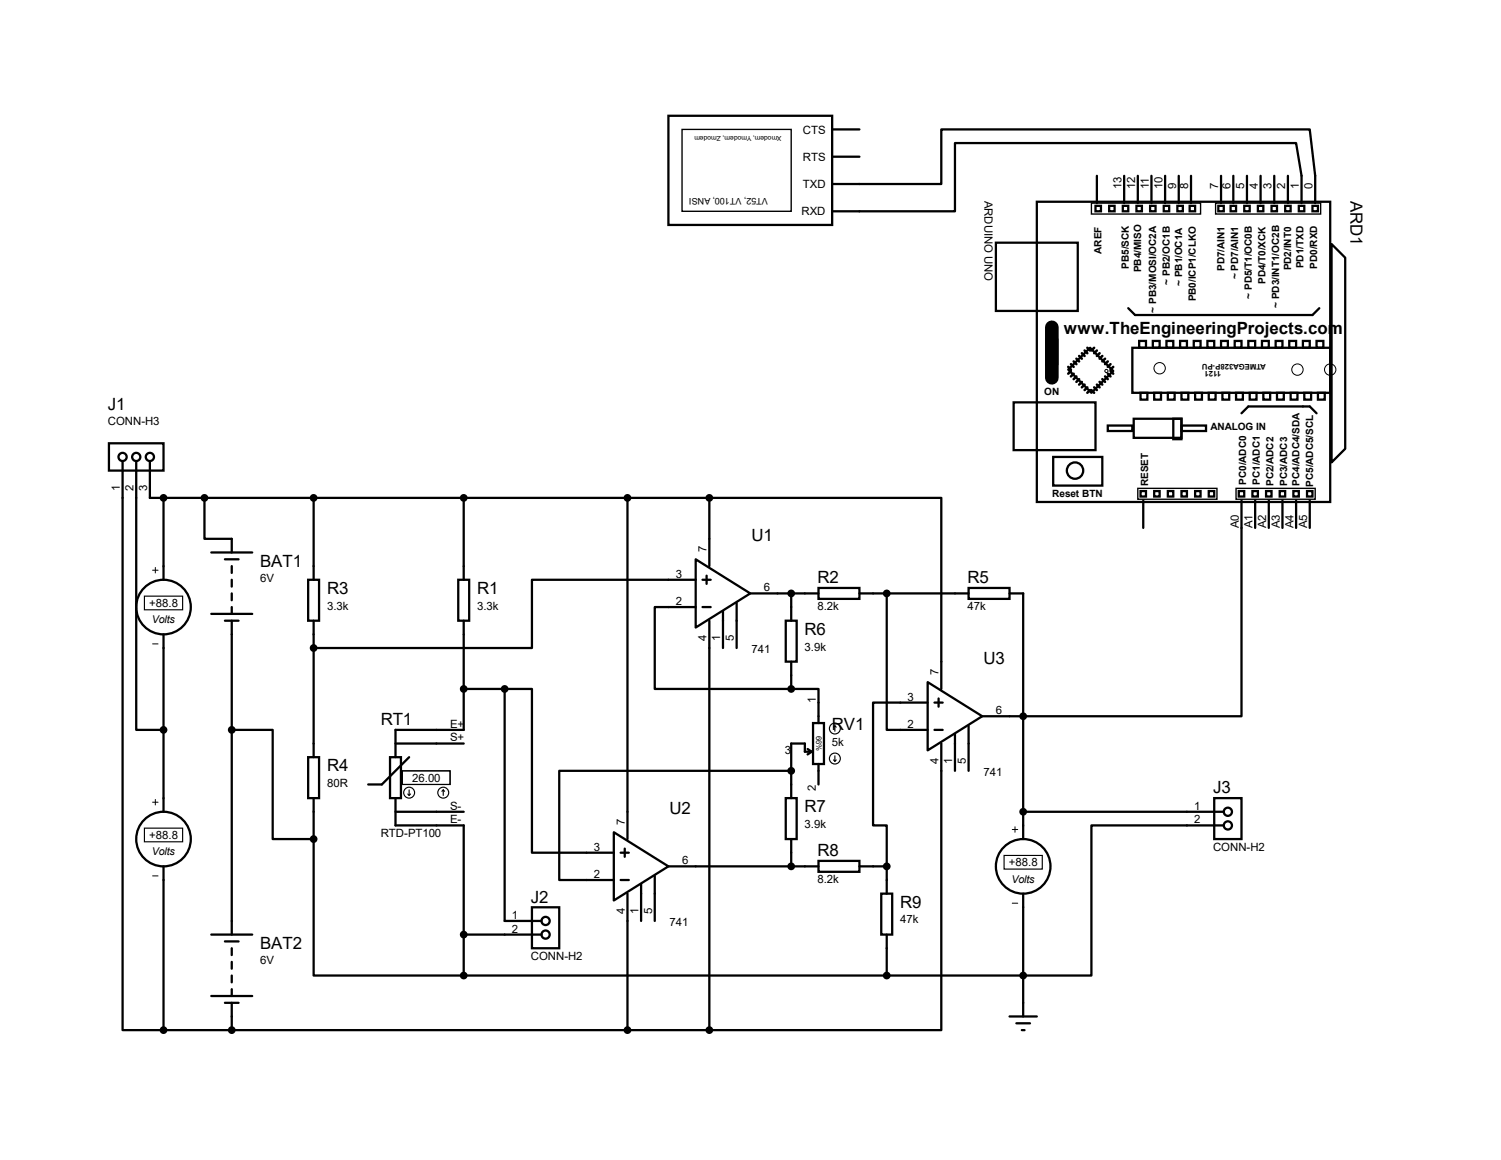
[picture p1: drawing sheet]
<svg xmlns="http://www.w3.org/2000/svg" width="279mm" height="216mm" viewBox="0 0 279 216" stroke-linecap="round" stroke-linejoin="round" font-family="sans-serif">
<g fill="none" stroke="#000" stroke-width=".42">
<path d="M124.4 21.5h30.5v20.4h-30.5zM154.9 34.2h20.3v-10.1h68.6l1 8.6v5.1M154.9 29.2h5.1M154.9 24.1h5.1M193 37.5h54.6v55.9h-54.6zM203.9 38.3h1v1h-1zM204.2 32.7v5.1M206.5 38.3h1v1h-1zM209 38.3h1v1h-1zM209.3 32.7v5.1M211.5 38.3h1.1v1h-1.1zM211.8 32.7v5.1"/>
<path d="M214.1 38.3h1v1h-1zM214.3 32.7v5.1M216.6 38.3h1v1h-1zM216.9 32.7v5.1M219.2 38.3h1v1h-1zM219.4 32.7v5.1M221.4 38.3h1.1v1h-1.1zM221.7 32.7v5.1M226.8 38.3h1v1h-1zM227.3 32.7v5.1M229.1 38.3h1v1h-1zM229.6 32.7v5.1"/>
<path d="M231.6 38.3h1v1h-1zM232.1 32.7v5.1M234.1 38.3h1.1v1h-1.1zM234.7 32.7v5.1M236.7 38.3h1v1h-1zM237.2 32.7v5.1M239.2 38.3h1v1h-1zM239.7 32.7v5.1M241.8 38.3h1v1h-1zM242.3 37.8v-5.1l-1-6.1h-63.5v12.7h-22.9M244.3 38.3h1v1h-1zM185.4 45.2h15.2v12.7h-15.2z"/>
<path d="M210 57.4l1.3 1.2h33l1.3-1.2M247.9 45.4l2.5 2.6v35.5l-2.5 2.6zM188.7 74.9h15.2v8.9h-15.2zM194.8 63.2h2v4.6h-2zM202.9 64.7l4.3 4.3-4 4.1-4.4-4.3zM206.2 79.2h4.6v1h-4.6zM210.8 64.7h36.8v8.4h-36.8zM211 77.9h8.9v3.6h-8.9zM212 63.5h1.3v1.2h-1.3zM212.3 73.1h1.3v1.3h-1.3zM214.6 63.5h1.3v1.2h-1.3zM214.8 73.1h1.3v1.3h-1.3z"/>
<path d="M217.1 63.5h1.3v1.2h-1.3zM217.4 73.1h1.3v1.3h-1.3zM218.4 77.9h1.5v3.8h-1.5zM219.7 63.5h1.2v1.2h-1.2zM219.9 73.1h1.3v1.3h-1.3zM219.9 79.2h4.6v1h-4.6zM222.2 63.5h1.3v1.2h-1.3zM222.5 73.1h1.2v1.3h-1.2zM224.7 63.5h1.3v1.2h-1.3zM225 73.1h1.3v1.3h-1.3zM227.3 63.5h1.3v1.2h-1.3zM227.5 73.1h1.3v1.3h-1.3z"/>
<path d="M229.8 63.5h1.3v1.2h-1.3zM230.1 73.1h1.3v1.3h-1.3zM231.1 76.9l1.3-1.3h11.4l1.3 1.3M232.4 63.5h1.2v1.2h-1.2zM232.6 73.1h1.3v1.3h-1.3zM234.9 63.5h1.3v1.2h-1.3zM235.2 73.1h1.2v1.3h-1.2zM237.4 63.5h1.3v1.2h-1.3zM237.7 73.1h1.3v1.3h-1.3zM240 63.5h1.3v1.2h-1.3zM240.2 73.1h1.3v1.3h-1.3zM242.5 63.5h1.3v1.2h-1.3z"/>
<path d="M242.8 73.1h1.3v1.3h-1.3zM245.1 63.5h1.2v1.2h-1.2zM245.3 73.1h1.3v1.3h-1.3zM20.3 82.5h10.1v5.1h-10.1zM22.8 85.8v105.9h7.6M25.4 85.8v50h5M27.9 85.8v6.9h104.1M30.4 92.7v15.2M38.1 92.7v7.6h5v2.5M58.4 92.7v15.2M86.3 92.7v15.2M116.8 92.7v63.5"/>
<path d="M132 92.7h43.2v35.5M132 92.7v12.7M196 85h9.2v5.4h-9.2zM212.3 91.4h1v1h-1zM212.8 93.2v5.1M214.8 91.4h1.1v1h-1.1zM217.4 91.4h1v1h-1zM219.9 91.4h1v1h-1zM222.5 91.4h1v1h-1zM225 91.4h1v1h-1zM230.6 91.4h1v1h-1zM231.1 93.2v40.1h-48.3"/>
<path d="M233.1 91.4h1v1h-1zM233.6 93.2v5.1M235.7 91.4h1v1h-1zM236.2 93.2v5.1M238.2 91.4h1v1h-1zM238.7 93.2v5.1M240.7 91.4h1.1v1h-1.1zM241.3 93.2v5.1M243.3 91.4h1v1h-1zM243.8 93.2v5.1M30.4 118.1v33M39.3 102.8h7.6"/>
<path d="M39.3 114.3h7.6M41.9 104.1h2.5M41.9 115.5h2.5M43.1 105.4v1.2M43.1 107.9v1.3M43.1 110.4v1.3M43.1 113v1.3M43.1 115.5v58.4M57.4 107.9h2v7.6h-2zM58.4 115.5v25.4M85.3 107.9h2v7.6h-2zM86.3 115.5v20.3h-12.7v5.1"/>
<path d="M129.5 104.1l10.2 6.3-10.2 6.4zM129.5 113h-7.6v15.2h25.4M129.5 107.9h-30.5v12.7h-40.6M130.8 113h1.5M130.8 107.9h1.5M131.5 107.1v1.6M132 115.5v76.2M134.6 113.7v6.9M137.1 112.2v8.4M139.7 110.4h12.7M146.3 115.5h2v7.6h-2zM147.3 110.4v5.1"/>
<path d="M152.4 109.4h7.6v2.1h-7.6zM160 110.4h20.3M165.1 110.4v25.4h7.6M180.3 109.4h7.6v2.1h-7.6zM187.9 110.4h2.6v45.8M43.1 135.8h7.7v20.4h7.6M73.6 138.4h12.7M86.3 128.2h7.6M93.9 128.2h5.1v30.5h15.3M93.9 128.2v43.2h6.9M147.3 128.2h5.1v6.4M147.3 123.1v5.1"/>
<path d="M150.3 139.4l.8 .5M151.1 139.9h-1.3v-1.5h-2.5v10.1M151.1 139.9l-.8 .5M151.3 134.6h2.1v7.6h-2.1zM172.7 127l10.1 6.3-10.1 6.4zM172.7 130.8h-10.2v22.8h2.6v7.6M173.9 135.8h1.6M173.9 130.8h1.6M174.7 130v1.5M175.2 138.4v53.3h-43.2M177.8 136.6v6.9M180.3 135.1v8.4"/>
<path d="M57.4 140.9h2v7.6h-2zM58.4 156.2v25.4h27.9M58.4 148.5v7.7M72.6 140.9h2v7.6h-2zM73.6 148.5v5.1h12.7v28M73.6 151.1h12.7M76.2 140.9l-5.1 5.1h-2.6M114.3 154.9l10.1 6.3-10.1 6.4zM115.5 158.7h1.6M116.3 157.9v1.6M146.3 148.5h2v7.7h-2zM147.3 143.5h-43.2v20.3h10.2"/>
<path d="M147.3 156.2v5M152.4 142.2v3.8M190.5 151.1h37.3M226 148.5h5.1v7.7h-5.1zM227.8 153.6h-24.6v28h-116.9M30.4 161.2v30.5M39.3 173.9h7.6M41.9 175.2h2.5M43.1 176.5v1.3M43.1 179v1.3M86.3 173.9h14.5M99 168.9h5.1v7.6h-5.1z"/>
<path d="M115.5 163.8h1.6M116.8 166.3v25.4M119.3 164.5v6.9M121.9 163v8.4M124.4 161.2h28M152.4 160.2h7.6v2.1h-7.6zM160 161.2h5.1M164 166.3h2.1v7.6h-2.1zM165.1 161.2v5.1M165.1 173.9v7.7M190.5 166.3v22.9M30.4 191.7h101.6"/>
<path d="M39.3 185.4h7.6M41.9 186.6h2.5M43.1 181.6v1.2M43.1 184.1v1.3M43.1 186.6v5.1M187.9 189.2h5.1M189.2 190.5h2.5M190.2 191.7h.5"/>
<circle cx="22.8" cy="85" r=".76"/>
<circle cx="25.4" cy="85" r=".76"/>
<circle cx="27.9" cy="85" r=".76"/>
<circle cx="200.1" cy="87.6" r="1.52"/>
<circle cx="30.4" cy="113" r="5.1"/>
<circle cx="30.4" cy="156.2" r="5.1"/>
<circle cx="228.6" cy="151.1" r=".76"/>
<circle cx="228.6" cy="153.6" r=".76"/>
<circle cx="101.6" cy="173.9" r=".76"/>
<circle cx="101.6" cy="171.4" r=".76"/>
<circle cx="190.5" cy="161.2" r="5.1"/>
</g>
<g fill="none" stroke="#000" stroke-width=".21">
<path d="M26.9 111h7.1v2.5h-7.1zM155.4 135.1v1M155.4 135.1l.3 .2M155.4 135.1l-.2 .2M26.9 154.1h7.1v2.6h-7.1zM74.9 143.5h8.9v2.5h-8.9zM75.9 147.8l.3 .2M76.2 147v1M76.4 147.8l-.2 .2M82.5 147l-.2 .3M82.5 147l.3 .3M82.5 147v1"/>
<path d="M155.2 141.4l.2 .3M155.4 140.7v1M155.7 141.4l-.3 .3M186.9 159.2h7.1v2.6h-7.1z"/>
<circle cx="155.4" cy="135.6" r="1.02"/>
<circle cx="76.2" cy="147.5" r="1.02"/>
<circle cx="82.5" cy="147.5" r="1.02"/>
<circle cx="155.4" cy="141.2" r="1.02"/>
</g>
<g fill="none" stroke="#000" stroke-width=".19">
<path d="M28.4 106.1h1M28.4 119.8h1M28.9 105.6v1M28.4 149.3h1M28.9 148.8v1M188.4 154.4h1M188.9 153.9v1M28.4 163h1M188.4 168.1h1"/>
<circle cx="206" cy="69" r=".3"/>
<circle cx="215.9" cy="68.5" r="1.06"/>
<circle cx="241.5" cy="68.8" r="1.06"/>
<circle cx="247.6" cy="68.8" r="1.06"/>
</g>
<g fill="#000" stroke="#000" stroke-width=".42">
<circle cx="30.4" cy="92.7" r=".51"/>
<circle cx="38.1" cy="92.7" r=".51"/>
<circle cx="58.4" cy="92.7" r=".51"/>
<circle cx="86.3" cy="92.7" r=".51"/>
<circle cx="116.8" cy="92.7" r=".51"/>
<circle cx="132" cy="92.7" r=".51"/>
<circle cx="147.3" cy="110.4" r=".51"/>
<circle cx="165.1" cy="110.4" r=".51"/>
<circle cx="30.4" cy="135.8" r=".51"/>
<circle cx="43.1" cy="135.8" r=".51"/>
<circle cx="58.4" cy="120.6" r=".51"/>
<circle cx="86.3" cy="128.2" r=".51"/>
<circle cx="93.9" cy="128.2" r=".51"/>
<circle cx="147.3" cy="128.2" r=".51"/>
<circle cx="190.5" cy="133.3" r=".51"/>
<circle cx="58.4" cy="156.2" r=".51"/>
<circle cx="147.3" cy="143.5" r=".51"/>
<circle cx="190.5" cy="151.1" r=".51"/>
<circle cx="86.3" cy="173.9" r=".51"/>
<circle cx="147.3" cy="161.2" r=".51"/>
<circle cx="165.1" cy="161.2" r=".51"/>
<circle cx="30.4" cy="191.7" r=".51"/>
<circle cx="43.1" cy="191.7" r=".51"/>
<circle cx="86.3" cy="181.6" r=".51"/>
<circle cx="116.8" cy="191.7" r=".51"/>
<circle cx="132" cy="191.7" r=".51"/>
<circle cx="165.1" cy="181.6" r=".51"/>
<circle cx="190.5" cy="181.6" r=".51"/>
</g>
<path d="M127 24.1h20.3v15.2h-20.3zM203.2 37.8h20.3v2h-20.3zM226.3 37.8h19.5v2h-19.5zM211.8 90.9h14.7v2h-14.7zM230.1 90.9h14.7v2h-14.7z" fill="none" stroke="#000" stroke-width=".25"/>
<path d="M195.8 60.9v9.4" fill="none" stroke="#000" stroke-width="2.5"/>
<g fill="none" stroke="#000" stroke-width=".47">
<path d="M198.8 68.3l.5 .5M199.3 69l-.5 .6M199.3 67.8l.6 .5M199.9 69.6l-.6 .5M199.9 67.3l.5 .5M200.4 70.1l-.5 .5M200.4 66.8l.5 .5M200.9 70.6l-.5 .5M200.9 66.3l.5 .5M201.4 71.1l-.5 .5M201.4 65.7l.5 .6M201.9 71.6l-.5 .5"/>
<path d="M201.9 65.2l.5 .5M202.4 72.1l-.5 .5M202.4 64.7l.5 .5M202.9 72.6l-.5 .5M203.2 72.6l.5 .5M203.7 64.7l-.5 .5M203.7 72.1l.5 .5M204.2 65.2l-.5 .5M204.2 71.6l.5 .5M204.7 65.7l-.5 .6M204.7 71.1l.5 .5M205.2 66.3l-.5 .5"/>
<path d="M205.2 70.6l.5 .5M205.7 66.8l-.5 .5M205.7 70.1l.5 .5M206.2 67.3l-.5 .5M206.2 69.6l.5 .5M206.7 67.8l-.5 .5M206.7 69l.5 .6M207.2 68.3l-.5 .5"/>
</g>
<g font-size="3.1">
<text x="251.4" y="37.3" transform="rotate(90 251.4 37.3)">ARD1</text>
<text x="198" y="62.1">www.TheEngineeringProjects.com</text>
<text x="20.1" y="76.2">J1</text>
<text x="139.9" y="100.7">U1</text>
<text x="48.4" y="105.5">BAT1</text>
<text x="60.9" y="110.5">R3</text>
<text x="88.8" y="110.5">R1</text>
<text x="152.1" y="108.5">R2</text>
<text x="180.1" y="108.5">R5</text>
<text x="149.8" y="118.2">R6</text>
<text x="183" y="123.5">U3</text>
<text x="70.9" y="135">RT1</text>
<text x="154.9" y="135.9">RV1</text>
<text x="60.9" y="143.6">R4</text>
<text x="225.8" y="147.7">J3</text>
<text x="124.6" y="151.5">U2</text>
<text x="149.8" y="151.2">R7</text>
<text x="152.1" y="159.3">R8</text>
<text x="98.8" y="168">J2</text>
<text x="167.6" y="169">R9</text>
<text x="48.4" y="176.6">BAT2</text>
</g>
<g font-size="2.1">
<text x="149.4" y="29.9">RTS</text>
<text x="149.4" y="24.8">CTS</text>
<text x="149.4" y="35">TXD</text>
<text x="208.7" y="35.3" transform="rotate(-90 208.7 35.3)">13</text>
<text x="211.3" y="35.3" transform="rotate(-90 211.3 35.3)">12</text>
<text x="213.8" y="35.3" transform="rotate(-90 213.8 35.3)">11</text>
<text x="216.4" y="35.3" transform="rotate(-90 216.4 35.3)">10</text>
<text x="218.9" y="35.3" transform="rotate(-90 218.9 35.3)">9</text>
<text x="221.2" y="35.3" transform="rotate(-90 221.2 35.3)">8</text>
<text x="226.8" y="35.3" transform="rotate(-90 226.8 35.3)">7</text>
<text x="229.1" y="35.3" transform="rotate(-90 229.1 35.3)">6</text>
<text x="231.6" y="35.3" transform="rotate(-90 231.6 35.3)">5</text>
<text x="234.1" y="35.3" transform="rotate(-90 234.1 35.3)">4</text>
<text x="236.7" y="35.3" transform="rotate(-90 236.7 35.3)">3</text>
<text x="239.2" y="35.3" transform="rotate(-90 239.2 35.3)">2</text>
<text x="241.8" y="35.3" transform="rotate(-90 241.8 35.3)">1</text>
<text x="244.3" y="35.3" transform="rotate(-90 244.3 35.3)">0</text>
<text x="149.2" y="40.1">RXD</text>
<text x="183.3" y="37.3" transform="rotate(90 183.3 37.3)">ARDUINO UNO</text>
<text x="20.1" y="79.2">CONN-H3</text>
<text x="22.3" y="91.3" transform="rotate(-90 22.3 91.3)">1</text>
<text x="24.9" y="91.3" transform="rotate(-90 24.9 91.3)">2</text>
<text x="27.4" y="91.3" transform="rotate(-90 27.4 91.3)">3</text>
<text x="230.6" y="98.3" transform="rotate(-90 230.6 98.3)">A0</text>
<text x="233.1" y="98.3" transform="rotate(-90 233.1 98.3)">A1</text>
<text x="235.7" y="98.3" transform="rotate(-90 235.7 98.3)">A2</text>
<text x="238.2" y="98.3" transform="rotate(-90 238.2 98.3)">A3</text>
<text x="240.7" y="98.3" transform="rotate(-90 240.7 98.3)">A4</text>
<text x="243.3" y="98.3" transform="rotate(-90 243.3 98.3)">A5</text>
<text x="125.8" y="107.5">3</text>
<text x="131.5" y="102.8" transform="rotate(-90 131.5 102.8)">7</text>
<text x="27.8" y="113">+88.8</text>
<text x="48.4" y="108.4">6V</text>
<text x="60.9" y="113.5">3.3k</text>
<text x="88.8" y="113.5">3.3k</text>
<text x="125.8" y="112.6">2</text>
<text x="142.2" y="110.1">6</text>
<text x="152.1" y="113.6">8.2k</text>
<text x="180.1" y="113.6">47k</text>
<text x="131.5" y="119.3" transform="rotate(-90 131.5 119.3)">4</text>
<text x="134.1" y="119.3" transform="rotate(-90 134.1 119.3)">1</text>
<text x="136.6" y="119.3" transform="rotate(-90 136.6 119.3)">5</text>
<text x="139.9" y="121.5">741</text>
<text x="149.8" y="121.1">3.9k</text>
<text x="174.7" y="125.7" transform="rotate(-90 174.7 125.7)">7</text>
<text x="151.8" y="130.8" transform="rotate(-90 151.8 130.8)">1</text>
<text x="169" y="130.4">3</text>
<text x="83.8" y="135.5">E+</text>
<text x="169" y="135.5">2</text>
<text x="185.4" y="132.9">6</text>
<text x="83.8" y="138">S+</text>
<text x="146.1" y="140.3">3</text>
<text x="154.9" y="138.9">5k</text>
<text x="174.7" y="142.1" transform="rotate(-90 174.7 142.1)">4</text>
<text x="177.2" y="142.1" transform="rotate(-90 177.2 142.1)">1</text>
<text x="179.8" y="142.1" transform="rotate(-90 179.8 142.1)">5</text>
<text x="60.9" y="146.5">80R</text>
<text x="76.7" y="145.5">26.00</text>
<text x="151.8" y="147.2" transform="rotate(-90 151.8 147.2)">2</text>
<text x="183" y="144.4">741</text>
<text x="70.9" y="155.8">RTD-PT100</text>
<text x="83.8" y="150.7">S-</text>
<text x="83.8" y="153.2">E-</text>
<text x="116.3" y="153.6" transform="rotate(-90 116.3 153.6)">7</text>
<text x="149.8" y="154.1">3.9k</text>
<text x="222.3" y="150.7">1</text>
<text x="222.3" y="153.2">2</text>
<text x="27.8" y="156.2">+88.8</text>
<text x="110.5" y="158.3">3</text>
<text x="127" y="160.9">6</text>
<text x="187.8" y="161.2">+88.8</text>
<text x="225.8" y="158.3">CONN-H2</text>
<text x="110.5" y="163.4">2</text>
<text x="152.1" y="164.4">8.2k</text>
<text x="95.3" y="171">1</text>
<text x="95.3" y="173.6">2</text>
<text x="116.3" y="170.1" transform="rotate(-90 116.3 170.1)">4</text>
<text x="118.8" y="170.1" transform="rotate(-90 118.8 170.1)">1</text>
<text x="121.4" y="170.1" transform="rotate(-90 121.4 170.1)">5</text>
<text x="124.6" y="172.3">741</text>
<text x="167.6" y="171.9">47k</text>
<text x="48.4" y="179.5">6V</text>
<text x="98.8" y="178.6">CONN-H2</text>
</g>
<g font-size="2">
<text x="28.2" y="116">Volts</text>
<text x="28.2" y="159.2">Volts</text>
<text x="188.3" y="164.3">Volts</text>
</g>
<g font-size="1.9">
<text x="205.1" y="47.2" transform="rotate(-90 205.1 47.2)">AREF</text>
<text x="210.1" y="50" transform="rotate(-90 210.1 50)">PB5/SCK</text>
<text x="212.4" y="50.7" transform="rotate(-90 212.4 50.7)">PB4/MISO</text>
<text x="217.8" y="53" transform="rotate(-90 217.8 53)">~ PB2/OC1B</text>
<text x="220" y="53.2" transform="rotate(-90 220 53.2)">~ PB1/OC1A</text>
<text x="227.9" y="50.4" transform="rotate(-90 227.9 50.4)">PD7/AIN1</text>
<text x="230.5" y="52" transform="rotate(-90 230.5 52)">~ PD7/AIN1</text>
<text x="235.5" y="52.9" transform="rotate(-90 235.5 52.9)">PD4/T0/XCK</text>
<text x="240.4" y="50.3" transform="rotate(-90 240.4 50.3)">PD2/INT0</text>
<text x="242.7" y="49.9" transform="rotate(-90 242.7 49.9)">PD1/TXD</text>
<text x="245.2" y="50" transform="rotate(-90 245.2 50)">PD0/RXD</text>
<text x="215.2" y="58.2" transform="rotate(-90 215.2 58.2)">~ PB3/MOSI/OC2A</text>
<text x="222.6" y="56.1" transform="rotate(-90 222.6 56.1)">PB0/ICP1/CLKO</text>
<text x="233" y="55.6" transform="rotate(-90 233 55.6)">~ PD5/T1/OC0B</text>
<text x="238.1" y="57.3" transform="rotate(-90 238.1 57.3)">~ PD3/INT1/OC2B</text>
<text x="194.4" y="73.5">ON</text>
<text x="225.3" y="80.1">ANALOG IN</text>
<text x="195.9" y="92.5">Reset BTN</text>
<text x="213.7" y="90.5" transform="rotate(-90 213.7 90.5)">RESET</text>
<text x="232" y="90.2" transform="rotate(-90 232 90.2)">PC0/ADC0</text>
<text x="234.5" y="90.2" transform="rotate(-90 234.5 90.2)">PC1/ADC1</text>
<text x="237.1" y="90.5" transform="rotate(-90 237.1 90.5)">PC2/ADC2</text>
<text x="239.6" y="90.5" transform="rotate(-90 239.6 90.5)">PC3/ADC3</text>
<text x="241.9" y="90.4" transform="rotate(-90 241.9 90.4)">PC4/ADC4/SDA</text>
<text x="244.4" y="90.6" transform="rotate(-90 244.4 90.6)">PC5/ADC5/SCL</text>
</g>
<text font-size="1.7" x="143" y="36.8" transform="rotate(-180 143 36.8)">VT52, VT100, ANSI</text>
<g font-size="1.4">
<text x="227.3" y="69.1" transform="rotate(-180 227.3 69.1)">1121</text>
<text x="235.6" y="67.8" transform="rotate(-180 235.6 67.8)">ATMEGA328P-PU</text>
<text x="151.9" y="136.9" transform="rotate(90 151.9 136.9)">66%</text>
</g>
<text font-size="1.3" x="145.5" y="25.2" transform="rotate(-180 145.5 25.2)">Xmodem, Ymodem, Zmodem</text>
</svg>
